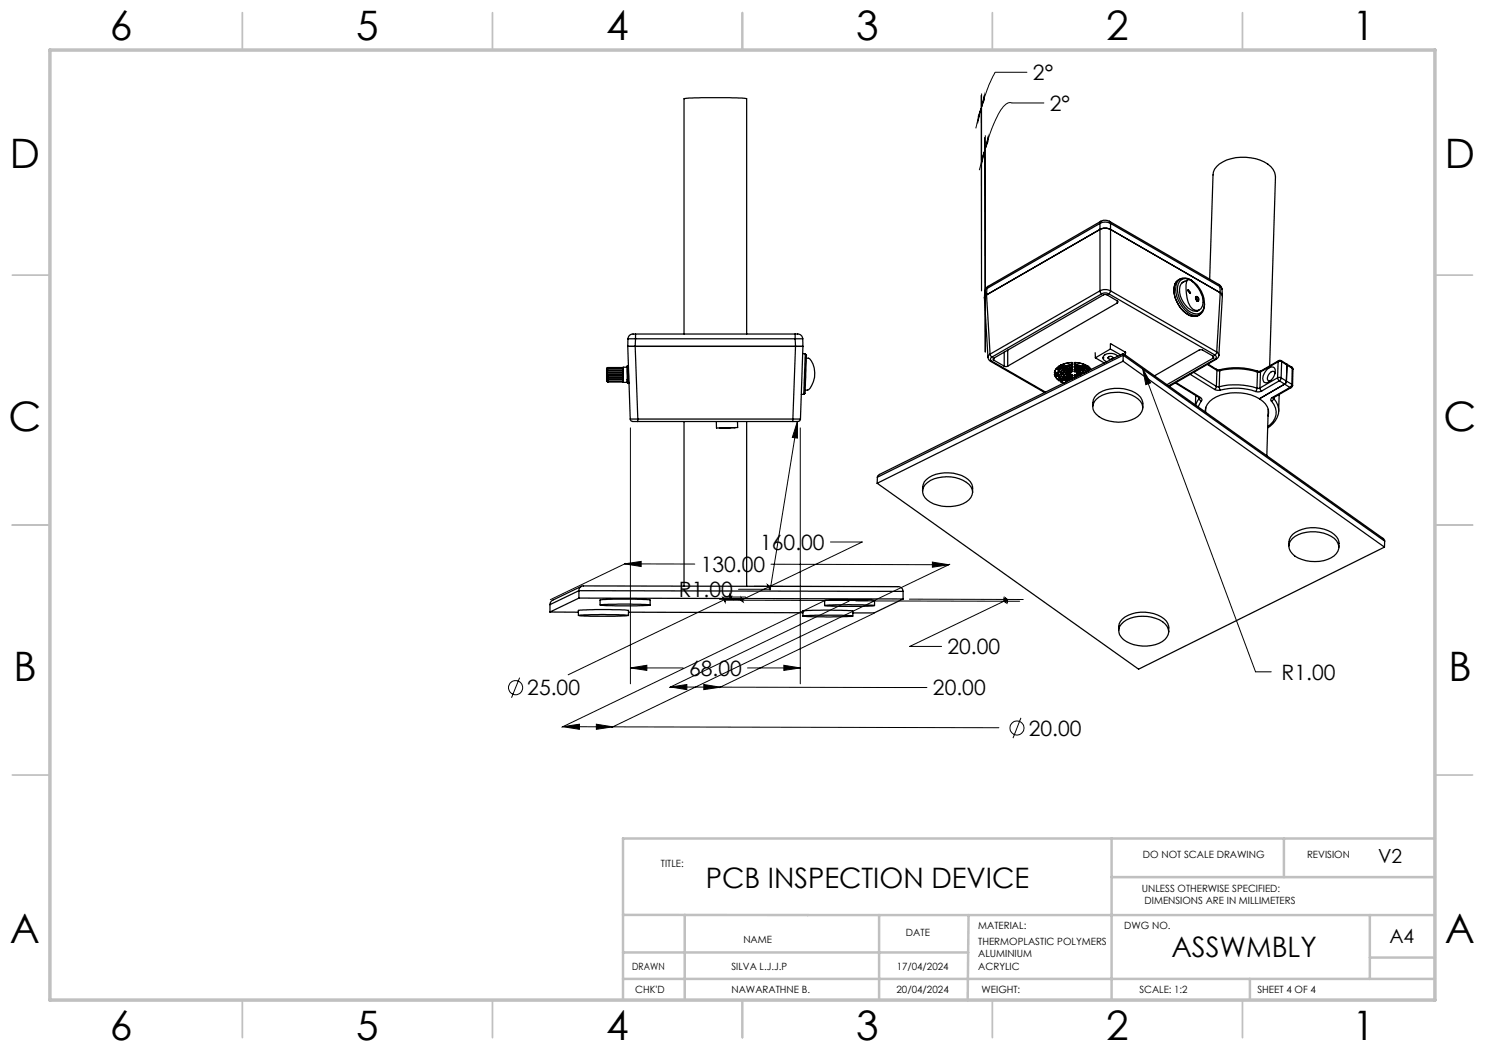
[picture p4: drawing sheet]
<svg xmlns="http://www.w3.org/2000/svg" width="297mm" height="210mm" viewBox="0 0 297 210" stroke-linecap="round" stroke-linejoin="round" font-family="sans-serif">
<g fill="none" stroke="#000" stroke-width=".2">
<path d="M196.3 18.8v39.4l-.1-39.1M196.9 19.1v.9l-.6 1.4zM205.4 14.5h-6.4a27.3 27.3 0 0 0-2.7 6.9M196.2 21.7l-.5 2.4v-.8zM196.2 21.7l-1 4M197 30.1l-.6 2.3v-.7zM197 30.1l-1.1 3.9M197.1 27.1l-.1 43.3-.1-42.9M197.6 27.5v.9l-.5 1.3zM208.8 20.6h-6.4a1.98 1.98 0 0 0-2.1 1.2 28.2 28.2 0 0 0-3.2 7.9M228.5 73.7l1.6 2.9-.9 .3zM228.5 73.7l22.6 60.7h3.1"/>
<path d="M126.1 85.6v51.2M159.5 84.3v3.3l-1-.1zM159.5 84.3l-5.4 33.6h-6.4M160.1 85.6v51.2M124.9 112.8l3.3-.5v1zM124.9 112.8h14.1M125.2 112.7l-15.1 7.2M143.9 119.9h4.3M144.6 119.5l.4 .4v.5zM144.8 119.4h4.3M145 119.9l-31.4 15.1M146 118.8l.4 1-.5-.4z"/>
<path d="M146.4 119.2l-.5 .2M148.2 119.5l.4 .9-.4-.3zM150.8 117.3h28.6M153.5 116.9l.5 .4v.6zM154.2 112.8l35.6 .2M166.1 108.4h6.3l-24.2 11.7M181.9 119.8l22.7 .1M186.5 112.4l3.3 .6-3.3 .4zM190 112.8l-15.1 7.3M200.8 119.7l.4 .9-.4-.3zM201 119.5l.5 .4v.6zM201.5 119.9l-.7 .4"/>
<path d="M103.9 135.5l-1.6 4.1M126.1 133.6l3.3-.5v1zM126.1 133.6h10.5M134.1 137.4l3.3-.5v1zM134.1 137.4h10M140.8 136.9l3.3 .5-3.3 .5zM144.1 137.4l41.3 .1M145 120l58.9 .3M149.5 133.6h10.6M156.8 133.1l3.3 .5-3.3 .5zM164.8 120.2l-52.4 25.2M169.8 120.2l-35.9 17.3"/>
<path d="M174.7 122.7l-30.9 14.8M174.8 120.2l-52.5 25.3M200.8 120.3l-18.8 9h6.3M112.6 145.3l3.3-.5v1.1zM112.6 145.3l10 .1M119.3 144.8l3.3 .6-3.3 .5zM122.6 145.4l77.2 .1M204.2 143.6l-1.6 4"/>
<circle cx="103.1" cy="137.5" r="1.42"/>
<circle cx="203.4" cy="145.6" r="1.41"/>
</g>
<g fill="none" stroke="#c0c0c0" stroke-width=".35">
<path d="M48.5 2.5v7.5M98.5 2.5v7.5M148.5 2.5v7.5M198.5 2.5v7.5M248.5 2.5v7.5M2.5 55h7.5M287 55h7.5M2.5 105h7.5M287 105h7.5M2.5 155h7.5M287 155h7.5M48.5 200v7.5"/>
<path d="M98.5 200v7.5M148.5 200v7.5M198.5 200v7.5M248.5 200v7.5"/>
</g>
<g fill="none" stroke="#c0c0c0" stroke-width=".5">
<path d="M222.3 175.4h64.7M222.3 167.7v32.3M256.8 167.7v7.7M287 167.7h-162.4v32.3M124.6 195.8h162.4M124.6 190.5h69M124.6 183h162.4M136.9 183v17M175.8 183v17M193.7 183l-.2 17.1M250 195.8v4.2M274 183v12.8"/>
<path d="M274 191.5h13"/>
</g>
<path d="M10 10h277v190h-277z" fill="none" stroke="#c0c0c0" stroke-width=".7"/>
<path d="M156.8 133.1l3.3 .5-3.3 .5zM126.1 133.6l3.3-.5v1zM146 118.8l.4 1-.5-.4zM144.6 119.5l.4 .4v.5zM119.3 144.8l3.3 .6-3.3 .5zM112.6 145.3l3.3-.5v1.1zM200.8 119.7l.4 .9-.4-.3zM201 119.5l.5 .4v.6zM134.1 137.4l3.3-.5v1zM140.8 136.9l3.3 .5-3.3 .5zM148.2 119.5l.4 .9-.4-.3zM153.5 116.9l.5 .4v.6zM186.5 112.4l3.3 .6-3.3 .4zM124.9 112.8l3.3-.5v1zM159.5 84.3l-1 3.2 1 .1zM228.5 73.7l.7 3.2 .9-.3zM197 30.1l-.6 1.6v.7zM197.6 27.5l-.5 2.2 .5-1.3zM196.2 21.7l-.5 1.6v.8zM196.9 19.1l-.6 2.3 .6-1.4z" fill="#000"/>
<g fill="none" stroke="#000" stroke-width=".25">
<path d="M197 58.3l-.1 1.2M197.3 59l-.3 .3-.1 .3 .7 11.9 .1-.4 .3-.3M197.3 59l.7 11.8M197.4 57.7l-.4 .6M197.4 57.7l-.1 1.3M197.6 57.3a1.2 1.2 0 0 0-.6 1M197.6 57.3l-.2 .4M220 44.7a2.13 2.13 0 0 1 2.1 0M220 58.2a2.39 2.39 0 0 1 2.1 0M220 58.2l.3 .6M220 44.7v13.5M220 44.7l-22.6 13"/>
<path d="M220 58.2l-22 12.6M220.2 44.3a1.64 1.64 0 0 1 1.7 0M220.2 44.3l-.2 .4M220.2 44.3l-22.6 13M220.3 58.8a1.5 1.5 0 0 1 1.5 0M220.3 58.8l-21.9 12.6M221.8 58.8l21.2 12.2M221.9 44.3l.2 .4M221.9 44.3l21.9 12.6M222.1 58.2l-.3 .6M222.1 44.7v13.5M222.1 44.7l21.9 12.6"/>
<path d="M222.1 58.2l21.2 12.2M235.7 55.9a2.52 2.52 0 0 0-.9 2.9 5.6 5.6 0 0 0 3.6 4.4l1.2-.1M235.9 56.3a1.9 1.9 0 0 1 2.9 .2 5.3 5.3 0 0 1 1.9 5.2 1.65 1.65 0 0 1-2.6 .7 5.5 5.5 0 0 1-2.4-5.6zM236.1 55.8l-.4 .1a2.45 2.45 0 0 0-.9 2.9 5.6 5.6 0 0 0 3.6 4.4 2.01 2.01 0 0 0 1.6-.3M236.6 56.5h-.1M237 56.3a1.79 1.79 0 0 0-1.1 2.3 4.3 4.3 0 0 0 3.2 3.7l.6-.2M237.5 56a1.32 1.32 0 0 1 1.4 .8 5.2 5.2 0 0 1 1.6 4.4 1.27 1.27 0 0 1-1.2 1 1.27 1.27 0 0 1-1.2-.9 7.4 7.4 0 0 1-.6-5.3zM237.6 55.9l-1.2 .7M237.6 58.2l.5 .5M237.6 58v.2M237.6 58h.1M237.6 58.2h.1"/>
<path d="M237.7 58.2l.4 .5M237.7 58l.4 .5v.2M238.1 55.9l.2 .2M238.5 56.2a1.94 1.94 0 0 0-2.3-.5 1.94 1.94 0 0 0-1.1 2.1 5.9 5.9 0 0 0 3.7 5.3 1.94 1.94 0 0 0 2.1-2.4M239.2 59.3a.59 .59 0 0 0 .2 .9M239.3 59.3a.51 .51 0 0 1 .5 .3 .51 .51 0 0 1-.2 .6 .63 .63 0 0 1-.3-.9zM239.3 59.5l.3 .2v.3l-.3-.2zM241.9 55.8l.7-20.8a3.7 3.7 0 0 1 2.8-3 9.3 9.3 0 0 1 8.8 1.3 2.94 2.94 0 0 1 .9 2.1l-1.2 37.8M243.8 56.9a1.18 1.18 0 0 1 .6 1M243.8 56.9l.2 .4M244 57.3l.4 .6M244 57.3l.1 1.3"/>
<path d="M244.1 58.6l.3 .2 .1 .4-.7 11.9-.5-.7M244.1 58.6l-22-12.7a2.39 2.39 0 0 0-2.1 0l-22.7 13.1M244.1 58.6l-.8 11.8M244.4 57.9l.1 1.3M121.3 74.8l.3 .2M121.3 74.8v.4M121.3 75.2l.3 .3M121.3 74.4l.3 .1M121.3 75.2v.4M121.3 74.4v.4M121.3 74.1h.3l-.3 .3M121.3 75.6l.3 .3h-.3"/>
<path d="M121.3 74.1v.3M121.3 75.6v.3M121.3 75.9l.3 .3M121.3 73.8v.3M121.3 76.1l.3 .1M121.3 75.9v.2M121.3 76.1l.3 .3M121.3 75.2h3.3M121.3 74.8h3.3M121.3 74.4h3.3M121.3 75.6h3.3M121.3 74.1h3.3"/>
<path d="M121.3 75.9h3.3M121.6 75l-.3 .2M121.6 74.5l-.3 .3M121.6 75.5l-.3 .1M121.6 73.7l-.3 .4M121.6 73.7l-.3 .1M121.6 73.5l-.3 .3M121.6 75h3M121.6 75.5h3M121.6 74.5h3M121.6 73.7h3M121.6 76.2h3"/>
<path d="M121.6 73.5h3M121.6 76.4h3M124.6 76.4l.8 .1M124.6 76.2v.2M124.6 75.9v.3M124.6 75.5v.4M124.6 75v.5M124.6 74.5v.5M124.6 74.1v.4M124.6 73.7v.4M124.6 73.5v.2M125.4 73.2l.2 3.5"/>
<path d="M125.4 75.9l.1 .6M125.4 73.2v2.7M125.4 73.2h.1M125.4 73.4l-.8 .1M125.5 76.5l.1 .2M125.5 73.2l.1 .2M125.5 73.2l.1 3.5M125.6 69.3h1.4M125.6 73.4l.1 3.1M125.6 69.3l.4 14.5M125.6 67.8h1.5M125.6 67.8v1.5"/>
<path d="M125.6 76.7h.1M125.7 73.3l-.1 .1M125.7 76.5l-.1 .2M125.7 76.5h.1M125.7 76.5l.1 .2M127 69.3h32.1M127 69.3l.6 14.5M127.1 66.8v1M127.1 66.8h-.3a1.03 1.03 0 0 0-1.2 1M127.1 67.8l-.1 1.5M127.1 67.8h31.9M127.1 66.8h31.9"/>
<path d="M136.8 66.8v-47.1l3.5-.2h5.6l3.4 .2v47.1M159 67.8h1.5M159 66.8v1M159 66.8h.4a1.03 1.03 0 0 1 1.1 1M159 67.8l.1 1.5M159.1 69.3h1.5M159.1 69.3l-.5 14.5M160.3 78.9h.5M160.5 67.8l.1 1.5M160.5 70.7l.5 .1M160.6 69.3l-.5 14.5M161 70.8l-.2 8.1"/>
<path d="M161 70.8l.3 .2v1.3l-.3 6v.4l-.2 .2M161.3 71.6h.4a4.6 4.6 0 0 1 0 6.4h-.7M197.6 71.5l.2 .5 .3 .3M198 70.8l.4 .6M198.1 72.3l10.9 6.2M198.4 71.4a.43 .43 0 0 0-.3 .4 .43 .43 0 0 0 .3 .4M198.4 72.2l-.3 .1M198.4 72.2l10.7 6.2M198.8 71.6l-.2 .2 .2 .2M198.8 72l2 1.2M198.8 71.6v.4M200.8 73.2l.4 .1 .3-.1"/>
<path d="M200.8 70.4v2.8M201.5 70v3.2M210.9 74.9l.3 .6 .6 .6M210.9 74.5l.1 .1M210.9 74.8h.1M210.9 74.5h.1M210.9 74.8v.1M210.9 74.8l.3 .7 .6 .6M211 74.8l-.1 .1M211 74.5v.1M211 74.8h.1M211 74.8h.6"/>
<path d="M211 74.5h.6M211 74.6h.6M211 74.3v.2M211.2 73.8h.4M211.4 75h.2M211.4 75l.1 .2M211.4 75l-.2 .1M211.4 74.8v.2M211.5 75.2h.1M211.5 75.2l-.2 .1M211.5 75.2l.6 .3M211.6 75.2l.4 .3"/>
<path d="M211.6 75l-.1 .2M211.6 75.1l-.1 .1M211.6 75.1v.1M211.6 75h.1M211.6 74.8v.2M211.6 74.8h.1M211.6 73.8h.1M211.6 75v.1M211.6 74.8l.1 .1M211.6 74.5v.1M211.6 74.5h.1M211.6 73.8v.7"/>
<path d="M211.7 74.5h.1M211.7 74.8l.6 1M211.7 74.8v.1M211.7 73.8v.7M211.7 74.9l.2 .4 .5 .5M211.7 74.5l-.1 .1M211.8 76.1h.1M211.8 73.3h.1M211.8 73.3l-.6 .6-.3 .6M211.8 73.3l-.6 .5-.3 .7M211.8 73.5l-.3 .3M211.8 73.5l-.5 .3"/>
<path d="M211.8 75.4v.7M211.9 76.1h.1M211.9 75.4v.7M211.9 73.3l-.2 .5M211.9 73.3h.1M211.9 73.3l.5 .2M212.1 74.9l.6 .7M212.1 74.5l.1 .1M212.1 74.5h.1M212.2 74.8h.1M212.2 73v.1M212.2 76.4l.6 .2"/>
<path d="M212.2 76.3v.1M212.2 73h.1M212.2 74.8l-.1 .1M212.2 74.8l.5 .8M212.2 74.5h.1M212.2 76.3h.1M212.2 73.1l.5 .3M212.2 73.1h.1M212.2 74.5v.1M212.2 76.3l.7 .3M212.2 74.8h.5M212.2 74.5h.5"/>
<path d="M212.2 74.9h.1M212.2 74.6h.5M212.2 73.1l.5 .2M212.2 74.3v.2M212.3 73.5l-.6 1M212.3 73.5l.1 .1M212.3 75.8h.1M212.3 75.8l-.4 .3M212.4 73.5h.1M212.4 75.8h.1M212.4 73.5v.1M212.4 75.8l-.5 .3"/>
<path d="M212.4 75.8h-.1M212.4 73.6l-.5 .4-.2 .5M212.7 74.8h.1M212.7 74.8l.1 .1M212.7 75.6h.1M212.7 73.4h.1M212.7 76h.1M212.7 73.8h.1M212.7 73.8l-.6 .7M212.7 74.5v.1M212.7 74.5h.1M212.7 76l-.5 .3"/>
<path d="M212.7 73.8v.7M212.7 73.3v.1M212.7 73.3h.1M212.7 73.8l-.5 .7M212.7 74.8l.4 .5M212.7 72.8v.5M212.7 74.8v.8M212.8 74.9l.3 .5M212.8 76l.6 .2-.6-.2M212.8 74.5l-.1 .1M212.8 73.3v.1M212.8 75.6h.1"/>
<path d="M212.8 72.8v.5M212.8 75v.6M212.8 76h.1M212.8 73.8h.1M212.8 73.8l.3 .1M213.1 75.4h.1M213.1 75.8h.1M213.1 74h.1M213.1 74l-.4 .5M213.1 75.3v.1M213.1 75.4v.1M213.1 73.9h.1"/>
<path d="M213.1 75.4l-.3 .2M213.1 73.5h.1M213.1 75.8l.7 .3M213.1 73.5l.3 .3M213.1 74l-.3 .5M213.1 73.9v.1M213.1 75.5l-.3 .1M213.1 73.5l.3 .2M213.1 74.9l.3 .3M213.1 74.5l.2 .1M213.1 75.8l.8 .2M213.1 74.5h.1"/>
<path d="M213.2 74.8h.1M213.2 74.8l-.1 .1M213.2 74.8l.2 .3M213.2 74.5h.1M213.2 76.2l.1 .1M213.3 74.8l-.2 .1M213.3 74.5v.1M213.3 74.8h.1M213.3 74.8h.6M213.3 74.5h.6M213.3 74.6h.6M213.3 74.4v.1"/>
<path d="M213.3 76.2l-.1 .1M213.4 75.2h.1M213.4 74.2l-.3 .3M213.4 74.2h.1M213.4 76.3h-.1M213.4 75.6h.1M213.4 73.8h.1M213.4 74.2l-.2 .3M213.4 75.6l-.3 .2M213.4 73.7v.1M213.4 73.7h.1M213.4 75.1v.1"/>
<path d="M213.4 75.1h.1M213.4 73.4v.3M213.4 74.8v.3M213.5 75.6l.9 .2-.9-.2M213.5 73.7v.1M213.5 75.1v.1M213.5 75.6h.1M213.5 74.2l.5 .3M213.5 74.8v.3M213.5 74.2h-.1M213.5 74.2h.1M213.8 75.3h.1"/>
<path d="M213.8 75.5l.5 .1M213.8 75.3v.2M213.8 73.9v.1M213.8 73.9h.1M213.8 74h.1M213.8 75.3l.1 .1M213.8 74l.5 .3M213.9 73.9l-.1 .1M213.9 74h-.1M213.9 75.4l.4 .1M213.9 75.4l-.1 .1M213.9 74l.4 .3"/>
<path d="M213.9 73.9v.1M213.9 75.3v.1M213.9 74.8h.1M213.9 74.8l.1 .1M213.9 74.5v.1M213.9 74.5h.1M214 74.9h.1M214 74.9l-.5 .2M214 74.8v.1M214 74.5h.1M214 74.9l-.5 .3M214 74.5l-.1 .1"/>
<path d="M214.3 75.1h.1M214.3 74.3h.1M214.3 75.1l-.5 .2M214.3 73.8v.5M214.3 73.2l.1 .1M214.3 73.8h.1M214.3 73.8l.2 .1M214.3 73.8l-.5 .1M214.3 72.5l.2 .1M214.3 72.5l-1.1 .2-1 .3M214.3 73.2l.2 .1M214.3 73.2l-1.2 .3"/>
<path d="M214.3 72.5h.1M214.3 73.2h.1M214.3 75.5v.1M214.3 75.5h.1M214.3 75.1v.4M214.4 72.5h.1M214.4 75.1h-.1M214.4 74.3h.1M214.4 73l-1.6 .4M214.4 73.6l-.9 .2M214.4 72.5l-1.4 .2-.8 .3M214.4 72.9h.1"/>
<path d="M214.4 72.9l-1.6 .4M214.4 72.9v.1M214.4 73.5l-.9 .2M214.4 73.5v.1M214.4 73.5h.1M214.4 75.1h.1M214.4 73.2v.3M214.4 72.5l.1 .1M214.4 73.3h.1M214.4 75.5h.1M214.4 73.8l.1 .1M214.4 72.5v.4"/>
<path d="M214.4 73.8v.5M214.4 75.1v.4M214.5 75.5l-.2 .1M214.5 74.3h-.1M214.5 72.9l-.1 .1M214.5 73.5l-.1 .1M214.5 72.6v.3M214.5 73.3v.2M214.5 73.9v.4M214.5 75.1v.4M214.9 73.5v.1M214.9 74.3h.1"/>
<path d="M214.9 72.9v.1M214.9 72.9h.1M214.9 75.5h.1M214.9 75.5v.1M214.9 72.5h.1M214.9 73.8h.1M214.9 73.5h.1M214.9 72.5v.4M214.9 73.3v.2M214.9 73.8v.5M214.9 75.1v.4M214.9 75.1h.1"/>
<path d="M214.9 73.6l.9 .2M214.9 74.3h.2M214.9 75.1h.2M214.9 73l1.6 .4M215 73.2l-.1 .1M215 73.2l1.3 .3M215 73.8l.5 .1M215 73.8l-.1 .1M215 72.5l1.1 .2 1 .3M215 72.5l1.5 .2 .6 .3M215 72.5h.1M215 72.9l1.6 .4"/>
<path d="M215 72.9l-.1 .1M215 73.2l1.2 .3M215 73.2h.1M215 73.5l.9 .2M215 73.5l-.1 .1M215 73.8h.1M215 74.3h-.1M215 74.3h.1M215 75.5h.1M215 72.5v.4M215 73.2v.3M215 73.8v.5"/>
<path d="M215 75.1v.4M215 75.1l.4 .2M215.1 75.1h-.1M215.1 75.1l.3 .2M215.3 74.5h.1M215.3 74.9h.1M215.3 74.5l.1 .1M215.3 74.9l.4 .2M215.4 74.5h.1M215.4 74.5h-.1M215.4 74.9h-.1M215.4 74.9h.1"/>
<path d="M215.4 74.9l.4 .2M215.4 74.8v.1M215.4 74.8l-.1 .1M215.4 74.5v.1M215.4 74.8h.1M215.4 74.8h.7M215.4 74.5h.7M215.4 74.6h.7M215.5 73.9v.1M215.5 73.9h.1M215.5 74h.1M215.5 74l-.5 .3"/>
<path d="M215.5 74l-.4 .3M215.8 74.2h.1M215.8 74.2h.2M215.8 73.8h.2M215.8 74.2l-.4 .3M215.9 73.7l-.1 .1M215.9 73.7h.1M215.9 73.4v.3M215.9 74.8v.3M215.9 73.7l.1 .1M215.9 74.2h.1M215.9 74.8v.2"/>
<path d="M216 74.2l.2 .3M216 74.2l.1 .3M216.1 74.8h.1M216.1 74.8l.1 .1M216.1 74.5v.1M216.1 74.5h.1M216.1 74.4v.1M216.1 74.8v.2M216.2 74.5l-.1 .1M216.2 74.9h.1M216.2 73.5h.1M216.2 73.5l.1 .1"/>
<path d="M216.2 73.5l-.3 .2M216.3 73.9v.1M216.3 74l.3 .5M216.3 73.5v.1M216.3 73.6l-.3 .2M216.3 74h.1M216.5 73.8h.2M216.5 73.4h.2M216.5 73.8h.1M216.6 73.8h.1M216.6 73.3l-.1 .1M216.6 73.3h.1"/>
<path d="M216.6 73.8l-.3 .1M216.6 72.8v.5M216.6 74.5l.1 .1M216.6 73.8l.6 .6-.5-.6M216.6 73.3l.1 .1M216.6 74.5h.1M216.6 73.8v.7M216.7 74.5v.1M216.7 74.5h.3M216.7 74.6h.2M216.7 73.8v.7M217 73.5v.1"/>
<path d="M217 73.6l.5 .7M217 73.5h.1M217 73.5l.6 .7M217.1 73h.1M217.1 73.1h.1M217.1 73.1l-.5 .2M217.1 74.3v.2M217.1 73v.1M217.1 73.1l-.4 .3M217.5 73.3h.1M217.5 73.3l.2 .5M217.5 73.3l-.5 .2"/>
<path d="M217.5 73.3l.7 .6M217.6 73.3l.6 .6M217.6 73.3h.1M217.7 73.8h.1M217.7 73.8v.4M217.7 73.8h.4M217.7 73.8v.3M217.9 73.6l-.2 .2M219 70.5l.1 1.1M219.1 71.6l1.7 1M219.3 79.8a6.9 6.9 0 0 1 8.8 .4 2.02 2.02 0 0 1-.5 3.1 7 7 0 0 1-8.3-.4 1.95 1.95 0 0 1 0-3.1zM220.6 71.6h.1"/>
<path d="M221.6 71.6h.1M221.7 71.4l.4-.1 .4 .1a.46 .46 0 0 1-.4 .5 .46 .46 0 0 1-.5-.4zM222.1 69.8l-3 1.8M222.1 69.8l2 1.2M222.1 68.8v1M222.1 68.8l3 1.6M222.6 71.5h.1M223.4 60.6a.22 .22 0 0 0 .2-.2 .22 .22 0 0 0-.2-.2l-2-1.2-.6-.1-22 12.7M223.4 60.6l-21.9 12.6M223.5 60.2l-.1 .4M223.5 71.3a1.88 1.88 0 0 0-2.9 .2 .91 .91 0 0 0 .8 .8M224.6 72.2l-49.2 24.5"/>
<path d="M224.6 72.2l52.3 37.2M224.6 71v-.3l-48.7 24.2-.3 .2-.1 .4M224.6 70.7l52 37 .3 .5M224.6 71l-49.1 24.5M224.6 71v1.2M224.6 71l52.3 37.2M225.1 70.4v.3M225.1 70.4v.6M235.1 76.6l4.8 2.9M235.2 76.5l4.9 3M238 74.9l4.9 3M238.7 74.5l4.6 2.8"/>
<path d="M239.1 79.1v1.9M239.4 60.2h.2M239.4 60.2h.1M239.9 79.5v.1M239.9 79.6l.1 .4 .3 .2M239.9 79.6l-.8 1.4M239.9 62l-.5 .2M240.1 79.5a.44 .44 0 0 1 .2 .7M240.1 79.5h-.2M241.4 72.9l2 1.2M241.6 72.8l1.7 1.1M242.6 71.6l.1-.1v-.2l-2.2-1.3h-.6l-9 5.2"/>
<path d="M242.6 71.6l-9.2 5.3M242.6 71.3v.3M242.9 77.9l.6 .2 .6-.1M243 71a.46 .46 0 0 1 .3 .4 .46 .46 0 0 1-.3 .5M243 71.9h.2M243 71.9l-9.3 5.3M243.2 71.9l-9.3 5.4M243.3 73.9h.7M243.3 77.3l-.4 .6M243.3 77.3l.5 .1M243.3 73.9l.1 .2M243.3 70.4l-.3 .6"/>
<path d="M243.4 74.1h.5M243.4 74.1l-.1 3.2M243.8 71l-.1 .5-.5 .4M243.8 77.4a13.7 13.7 0 0 1 7.6 .2M243.8 77.4l.3 .6M243.9 74.1a13.7 13.7 0 0 1 7.6 .3M243.9 74.1l-.1 3.3M244 73.9a13.3 13.3 0 0 1 7.4 .3M244 73.9l-.1 .2M244.1 78a12.2 12.2 0 0 1 7 .3M251.4 77.6l-.3 .7M251.4 74.2l.1 .2"/>
<path d="M251.5 74.4l-.1 3.2M251.9 79.8a3 3 0 0 1 1.7 3.4M251.9 79.8a9.6 9.6 0 0 0-9.4 0 3 3 0 0 0-1.4 2.6M252 77.6l.3 .6M252 77.6h-.6M252.1 74.4h-.6M252.1 74.4l-.1 3.2M252.2 74.2h-.8M252.2 74.2l-.1 .2M252.3 78.2l-.5 .2-.7-.1M253.5 73.8a.92 .92 0 0 1 1.5 0 2.36 2.36 0 0 1-2 2.7 1.18 1.18 0 0 1-.2-1.8zM254.5 79.5a.44 .44 0 0 0-.2 .7"/>
<path d="M254.5 79.5h.2M254.7 79.5v.2M254.7 79.7l-.1 .3-.3 .2M254.7 79.7a3.5 3.5 0 0 1 1 2.5M255 74.7l-.2-.4a1.29 1.29 0 0 0-1.1 1.9l.4-.1M255.5 75.6l.4 .6M255.5 75.6h.7M255.5 75.6l-3.5 2M255.6 72.3h.7M255.6 72.3l-.1 3.3M255.6 72.3l-3.5 2.1M255.7 72.1h.6"/>
<path d="M255.7 72.1l-.1 .2M255.7 72.1l-3.5 2.1M255.8 78.9l-.1 3.3M255.9 76.2l2.1 1.3M255.9 76.2l-3.6 2M256.2 75.6v.2l-.3 .4M256.2 75.6l1.1 .6M256.3 72.1v.2M256.3 72.1l1 .7M256.3 72.3l-.1 3.3M256.3 72.3l1.1 .7M257.3 76.2l-.3 .6-5.1 3"/>
<path d="M257.3 76.2l1.1 .7M257.3 72.8l.1 .2M257.3 72.8l1.1 .6M257.4 73l-.1 3.2M257.4 73l1 .7M258 77.5h.3M258 77.5l-3.5 2M258.3 77.5l-3.6 2M258.4 73.4l.2 .5M258.4 76.9l-.4 .6M258.4 76.9l.1 .2M258.4 73.4v.3"/>
<path d="M258.4 73.7l.2 .2M258.4 73.7v3.2M258.5 77.1l-.2 .4M258.6 73.9l-.1 3.2M126 83.8h1.6M126 83.8l.4 .5h1.2M127.6 83.8v.5M127.6 83.8h31M127.6 84.3h31M136.8 84.3v32.9M143.3 84.3v1.3l4.2-.1v-1.2M143.9 85.6h.1"/>
<path d="M143.9 85.6h1.5M144.9 85.6h.1M144.9 85.6h.5M145.9 85.5h.1M145.9 85.5l-.5 .1M146.9 85.5h.1M146.9 85.5l-1.5 .1M149.3 84.3v33M158.6 83.8h1.5M158.6 83.8v.5M160.1 83.8l-.3 .5h-1.2M175.4 96.7l52.3 37.1 49.2-24.4"/>
<path d="M175.5 95.5l-.1 1.2M184.5 98.2a2.75 2.75 0 0 1 1.9-3.1 7 7 0 0 1 7.7 1.2 2.77 2.77 0 0 1 .4 2.2M185 96.9a6.7 6.7 0 0 1 6.9-1.1 3.3 3.3 0 0 1 2.6 2.7 3.2 3.2 0 0 1-2.6 2.5 7 7 0 0 1-6.9-1.5 1.99 1.99 0 0 1 0-2.6zM218.5 81.3a2.74 2.74 0 0 1 2-3.1 7 7 0 0 1 7.6 1.2 2.77 2.77 0 0 1 .5 2.2M240.3 80.2l-.7 1.2M241.2 81.5l-.1 .9M253.6 81.9l-.2 9.2M254.3 80.2a3.2 3.2 0 0 1-.8 5.2M255.7 82.3a4.4 4.4 0 0 1-2.2 3.3M255.7 82.2v.1M115.8 119.6l64.8 .2M115.8 118.1v1.5"/>
<path d="M115.8 118.1l64.8 .2M115.8 119.6l-5.8 2.8M115.8 118.1l-5.8 2.8M116.3 117.3l-5.8 2.8-.4 .4-.1 .4M116.7 117.2l62.8 .1a1.01 1.01 0 0 1 1.1 1M116.7 117.2a.9 .9 0 0 0-.9 .9M180.6 118.3v1.5M180.6 119.8l-5.8 2.8h-4.2M257.8 109.2a2.74 2.74 0 0 1 1.9-3.1 7 7 0 0 1 7.6 1.2 2.38 2.38 0 0 1 .5 2.2M258.5 107.7a7 7 0 0 1 8.8 .5 2.16 2.16 0 0 1-1.1 3.4 7.2 7.2 0 0 1-7.7-.8 2.02 2.02 0 0 1 0-3.1zM276.9 108.2v1.2M110 120.9v1.5"/>
<path d="M110 122.4h5.7M115.7 123.1l5.2-.2 4.8 .2-7.6 .2zM115.7 122.1v1M115.7 122.1h.1M115.7 122.1l3.4-.2 6.5 .2 .1 1M120 121v-1l2.7-.2 7.1 .1 .2 .1v1M120 121l5.9-.2 4.1 .2-6.9 .2zM125.7 122.4l34.9 .1M160.6 122.2h.1M160.6 122.2l4-.2 5.5 .1 .5 .1v1M160.6 123.2l7.6-.2 2.4 .2-5.2 .2zM160.6 122.2v1"/>
<path d="M164.9 120.1h.1M164.9 120.1l3.4-.2 6.6 .2v1M164.9 121.1l4.8-.2 5.2 .2-2.4 .2h-4.9zM164.9 120.1v1M223.7 126.1a2.74 2.74 0 0 1 2-3.1 7 7 0 0 1 7.6 1.2 2.69 2.69 0 0 1 .5 2.2M224.7 124.4a7.2 7.2 0 0 1 8.3 .4 2.09 2.09 0 0 1-.5 3.5 7.4 7.4 0 0 1-7.8-.4 2.12 2.12 0 0 1 0-3.5z"/>
</g>
<g font-size="8.1">
<text x="22" y="8">6</text>
<text x="71.2" y="8">5</text>
<text x="121.2" y="8">4</text>
<text x="171.3" y="8">3</text>
<text x="221.3" y="8">2</text>
<text x="270.5" y="8">1</text>
<text x="2" y="33.6">D</text>
<text x="289" y="33.6">D</text>
<text x="1.7" y="86.1">C</text>
<text x="288.7" y="86.1">C</text>
<text x="2.7" y="136.1">B</text>
<text x="289.7" y="136.1">B</text>
<text x="2" y="188.6">A</text>
<text x="289" y="188.6">A</text>
<text x="22" y="208">6</text>
<text x="71.2" y="208">5</text>
<text x="121.2" y="208">4</text>
<text x="171.3" y="208">3</text>
<text x="221.3" y="208">2</text>
<text x="270.5" y="208">1</text>
</g>
<g font-size="5.6">
<text x="141.2" y="177.6">PCB INSPECTION DEVICE</text>
<text x="234.3" y="191.4">ASSWMBLY</text>
</g>
<g font-size="4.2">
<text x="206.6" y="16">2°</text>
<text x="210" y="22.2">2°</text>
<text x="152" y="110">160.00</text>
<text x="135.8" y="119.5">R1.00</text>
<text x="140.1" y="114.4">130.00</text>
<text x="189.5" y="130.9">20.00</text>
<text x="137.8" y="135.2">68.00</text>
<text x="256.3" y="135.9">R1.00</text>
<text x="105.5" y="139.1">25.00</text>
<text x="186.6" y="139.1">20.00</text>
<text x="205.7" y="147.1">20.00</text>
</g>
<g font-size="3.9">
<text x="275.6" y="172.7">V2</text>
<text x="277.9" y="188.5">A4</text>
</g>
<g font-size="2">
<text x="132.2" y="173.3">TITLE:</text>
<text x="228.6" y="171.6">DO NOT SCALE DRAWING</text>
<text x="261.4" y="171.6">REVISION</text>
<text x="228.4" y="178.4">UNLESS OTHERWISE SPECIFIED:</text>
<text x="195.6" y="185.9">MATERIAL:</text>
<text x="224.9" y="185.9">DWG NO.</text>
<text x="228.9" y="180.9">DIMENSIONS ARE IN MILLIMETERS</text>
<text x="148.7" y="188.5">NAME</text>
<text x="181.2" y="187.2">DATE</text>
<text x="195.6" y="188.9">THERMOPLASTIC POLYMERS</text>
<text x="195.6" y="191.4">ALUMINIUM</text>
<text x="126.5" y="193.9">DRAWN</text>
<text x="146.3" y="193.9">SILVA L.J.J.P</text>
<text x="179.3" y="193.9">17/04/2024</text>
<text x="195.6" y="193.9">ACRYLIC</text>
<text x="127" y="198.6">CHK'D</text>
<text x="146.3" y="198.6">NAWARATHNE B.</text>
<text x="179.3" y="198.6">20/04/2024</text>
<text x="196.3" y="198.6">WEIGHT:</text>
<text x="227.9" y="198.6">SCALE: 1:2</text>
<text x="251.5" y="198.6">SHEET 4 OF 4</text>
</g>
</svg>
